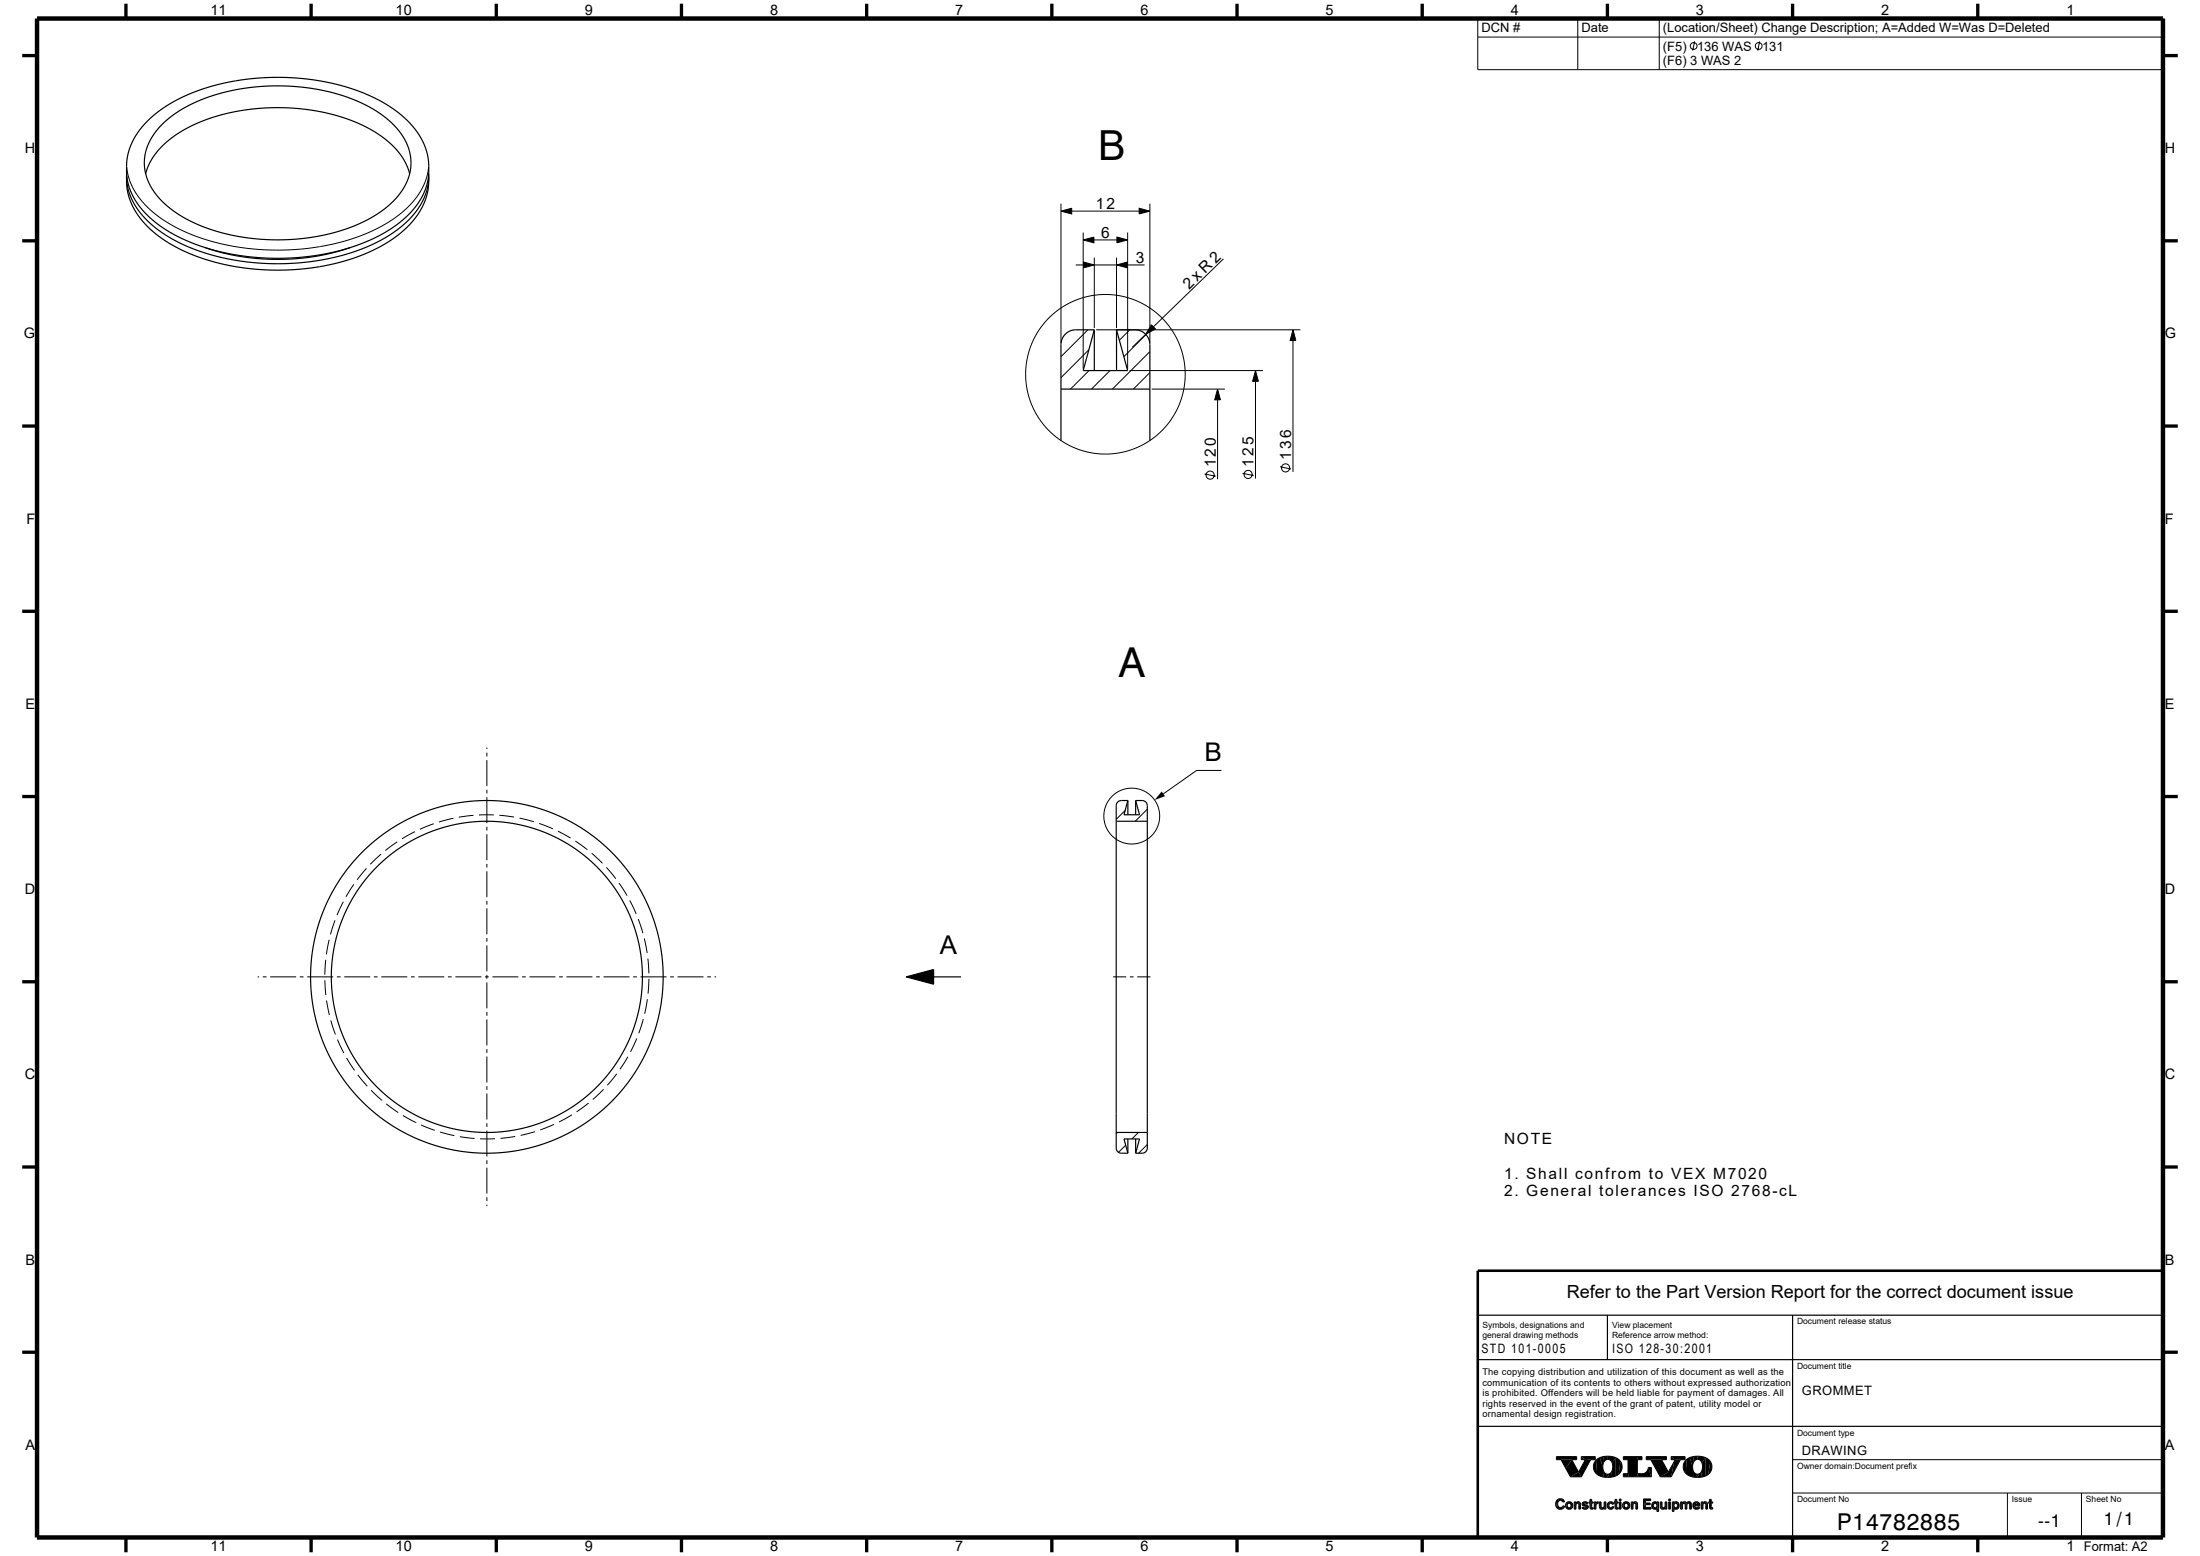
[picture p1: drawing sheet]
<svg xmlns="http://www.w3.org/2000/svg" width="594mm" height="420mm" viewBox="0 0 594 420" stroke-linecap="round" stroke-linejoin="round" font-family="sans-serif">
<g fill="#000">
<path d="M286.5 57l2.9-.8v1.6z" fill-rule="evenodd"/>
<path d="M307.6 56.2l2.9 .8-2.9 .8z" fill-rule="evenodd"/>
<path d="M292.6 70.7l2.9 .8-2.9 .8z" fill-rule="evenodd"/>
<path d="M292.5 64.8l2.9-.8v1.5z" fill-rule="evenodd"/>
<path d="M301.6 64l2.9 .8-2.9 .7z" fill-rule="evenodd"/>
<path d="M301.5 71.5l2.9-.8v1.6z" fill-rule="evenodd"/>
<path d="M310.9 87.7l1.1 1.1-2.7 1.4z" fill-rule="evenodd"/>
<path d="M349.1 89l.8 2.9h-1.6z" fill-rule="evenodd"/>
<path d="M328.7 105l.8 2.9h-1.5z" fill-rule="evenodd"/>
<path d="M339 100l.8 2.9h-1.6z" fill-rule="evenodd"/>
<path d="M313.7 213.6l.9 1.3-2.9 1z" fill-rule="evenodd"/>
<path d="M244.7 263.7l7.4-2v4z" fill-rule="evenodd"/>
<path d="M420.2 393.2v.8z" fill-rule="evenodd"/>
<path d="M424.4 394l1.8 3.4-2.2 1.2-1.3-2.3z" fill-rule="evenodd"/>
<path d="M421.5 394h2.9l-1.7 2.3z" fill-rule="evenodd"/>
<path d="M420.2 393.2h5.5v.8h-5.5z" fill-rule="evenodd"/>
<path d="M425.9 396.7l.3 .7z" fill-rule="evenodd"/>
<path d="M424 398.6l2.2-1.3 .8 1.3z" fill-rule="evenodd"/>
<path d="M428 394h1.5l-2.5 4.6-.8-1.3z" fill-rule="evenodd"/>
<path d="M427 393.2l1 .8h-1z" fill-rule="evenodd"/>
<path d="M431.2 393.9l-.3 3.8a2.6 2.6 0 0 1 .3-3.8z" fill-rule="evenodd"/>
<path d="M427 393.2h3.7v.8h-2.7z" fill-rule="evenodd"/>
<path d="M431.2 393.9l.8-.5 .8 2.5 .1 2.8-1-.3-1-.7z" fill-rule="evenodd"/>
<path d="M432 393.4l.9-.2 .2 1.3-.3 1.4z" fill-rule="evenodd"/>
<path d="M432.8 396.6l1.3 2.2-1.2-.1z" fill-rule="evenodd"/>
<path d="M433.6 397.8l.9 .1-.4 .9z" fill-rule="evenodd"/>
<path d="M432.9 393.2l1.2-.1v.8l-.4 .1-.6 .5z" fill-rule="evenodd"/>
<path d="M434.1 393.1l2.1 .3-.9 1.4a1.26 1.26 0 0 0-1.2-.9z" fill-rule="evenodd"/>
<path d="M436.2 393.4l.1 5-1 .3-.2-1.4 .3-1.4-.1-1.1z" fill-rule="evenodd"/>
<path d="M434.5 397.9l.6-.6 .2 1.4-1.2 .1z" fill-rule="evenodd"/>
<path d="M436.2 393.4l1.3 1.1-.5 3.5-.7 .4z" fill-rule="evenodd"/>
<path d="M437.5 394.5a2.6 2.6 0 0 1-.5 3.5z" fill-rule="evenodd"/>
<path d="M438.3 397.8h.9l-.3 .8h-.6z" fill-rule="evenodd"/>
<path d="M438.3 397.8v.8z" fill-rule="evenodd"/>
<path d="M439.2 397.8h.4l.1 .8h-.8z" fill-rule="evenodd"/>
<path d="M438.3 393.2h3.7l.1 5.4h-2.4l-.1-4.6h-1.3z" fill-rule="evenodd"/>
<path d="M442.1 395v3.6z" fill-rule="evenodd"/>
<path d="M442 393.2h1.3v.8h-1.2z" fill-rule="evenodd"/>
<path d="M444.5 393.2v.8z" fill-rule="evenodd"/>
<path d="M442.1 397.8a2.43 2.43 0 0 0 2.7-.9l.2-.8 .8 2.5h-3.7z" fill-rule="evenodd"/>
<path d="M445 396.1h.9v2.5z" fill-rule="evenodd"/>
<path d="M445.7 394h2.9l1.9 3.4-2.2 1.2z" fill-rule="evenodd"/>
<path d="M449.5 395.7l1 1.7z" fill-rule="evenodd"/>
<path d="M444.5 393.2h5.4v.8h-5.4z" fill-rule="evenodd"/>
<path d="M450.1 396.7l.4 .7z" fill-rule="evenodd"/>
<path d="M452 394.5l-.8 4.1h-2.9l2.2-1.2z" fill-rule="evenodd"/>
<path d="M452.3 394h1.4l-2.5 4.6 .8-4.1z" fill-rule="evenodd"/>
<path d="M451.2 393.2l1.1 .8h-1.1z" fill-rule="evenodd"/>
<path d="M455.4 393.9l-.3 3.8a2.6 2.6 0 0 1 .3-3.8z" fill-rule="evenodd"/>
<path d="M451.2 393.2h3.8v.8h-2.7z" fill-rule="evenodd"/>
<path d="M455.4 393.9l.8-.5 .8 2.5 .2 2.8-1-.3-1.1-.7z" fill-rule="evenodd"/>
<path d="M456.2 393.4l1-.2 .2 1.3-.4 1.4z" fill-rule="evenodd"/>
<path d="M457.1 396.6l1.3 2.2-1.2-.1z" fill-rule="evenodd"/>
<path d="M457.9 397.8l.8 .1-.3 .9z" fill-rule="evenodd"/>
<path d="M457.2 393.2l1.1-.1 .1 .8-.4 .1-.6 .5z" fill-rule="evenodd"/>
<path d="M458.3 393.1l2.2 .3-1 1.4a1.26 1.26 0 0 0-1.1-.9z" fill-rule="evenodd"/>
<path d="M460.5 393.4v5l-1 .3-.2-1.4 .4-1.4-.2-1.1z" fill-rule="evenodd"/>
<path d="M458.7 397.9l.6-.6 .2 1.4-1.1 .1z" fill-rule="evenodd"/>
<path d="M460.5 393.4l1.3 1.1-.5 3.5-.8 .4z" fill-rule="evenodd"/>
<path d="M461.8 394.5a2.6 2.6 0 0 1-.5 3.5z" fill-rule="evenodd"/>
<path d="M420.1 405.3l.3 1.7-.4-1z" fill-rule="evenodd"/>
<path d="M420.4 404.9l.4-.3-.4 2.4-.3-1.7z" fill-rule="evenodd"/>
<path d="M420.8 404.6l.1 .5-.2 .3z" fill-rule="evenodd"/>
<path d="M420.6 406.2l.7 1.2-.9-.4z" fill-rule="evenodd"/>
<path d="M420.9 406.8l.4 .1 .6-.2v.6l-.6 .1z" fill-rule="evenodd"/>
<path d="M420.8 404.6h.9l-.8 .5z" fill-rule="evenodd"/>
<path d="M421.7 404.6l.3 .1v.7l-.7-.4z" fill-rule="evenodd"/>
<path d="M422.1 406.4l.4 .2-.3 .4z" fill-rule="evenodd"/>
<path d="M422 404.7l.3 .7h-.3z" fill-rule="evenodd"/>
<path d="M422 406.4l.2 .6-.3 .3z" fill-rule="evenodd"/>
<path d="M422.3 405.1l.1 .3z" fill-rule="evenodd"/>
<path d="M422.3 405.1l.1 .3z" fill-rule="evenodd"/>
<path d="M423 405.6v1.5a1.11 1.11 0 0 1 0-1.5z" fill-rule="evenodd"/>
<path d="M423 405.6l.7-.3-.5 1.1z" fill-rule="evenodd"/>
<path d="M423 405.6l.2 1.1 .5 .7-.7-.3z" fill-rule="evenodd"/>
<path d="M423.4 406.9h.6l.2-.5 .2 .7-.7 .3z" fill-rule="evenodd"/>
<path d="M423.7 405.3l.7 .3-.3 .5-.2-.3h-.5z" fill-rule="evenodd"/>
<path d="M424.4 405.6a1.12 1.12 0 0 1 0 1.5l-.3-1z" fill-rule="evenodd"/>
<path d="M425 405.4v1.9z" fill-rule="evenodd"/>
<path d="M425 405.4l.3 1.9h-.3z" fill-rule="evenodd"/>
<path d="M425.1 405.4h.4v1.9h-.2z" fill-rule="evenodd"/>
<path d="M425.5 405.4v1.9z" fill-rule="evenodd"/>
<path d="M425.5 405.4v1.9z" fill-rule="evenodd"/>
<path d="M425.7 405.5l-.2 1z" fill-rule="evenodd"/>
<path d="M425.7 405.5l.4-.2v.6l-.5 .1z" fill-rule="evenodd"/>
<path d="M426.4 405.4l.3 .4v1.5h-.4z" fill-rule="evenodd"/>
<path d="M426.1 405.3l.3 .1-.1 1.9z" fill-rule="evenodd"/>
<path d="M426.7 406.2v1.1z" fill-rule="evenodd"/>
<path d="M426.7 405.8v1.5z" fill-rule="evenodd"/>
<path d="M427.2 405.7l.1 .7-.1-.4z" fill-rule="evenodd"/>
<path d="M427.1 407l.3-.2-.1 .4z" fill-rule="evenodd"/>
<path d="M427.4 406.8l.6 .6-.7-.2z" fill-rule="evenodd"/>
<path d="M427.2 405.7l.8-.4-.4 .6 .1 .6-.4-.1z" fill-rule="evenodd"/>
<path d="M427.6 406.9l.6 .1 .2-.2 .1 .5-.5 .1z" fill-rule="evenodd"/>
<path d="M427.6 405.9l.4 .2 .1 .5-.4-.1z" fill-rule="evenodd"/>
<path d="M428 405.3v.4l-.3 .1z" fill-rule="evenodd"/>
<path d="M428 405.3l.5 .2v.5l-.5-.3z" fill-rule="evenodd"/>
<path d="M428 406.1l.5 .2v1z" fill-rule="evenodd"/>
<path d="M428.5 405.5l.2 .3-.2 .2z" fill-rule="evenodd"/>
<path d="M428.5 406.3l.4 .4-.4 .6z" fill-rule="evenodd"/>
<path d="M428.6 405.6l.2 .2z" fill-rule="evenodd"/>
<path d="M429 405.4v.3z" fill-rule="evenodd"/>
<path d="M429 405.4h.3v.3h-.2z" fill-rule="evenodd"/>
<path d="M429 405.4l.1 .3z" fill-rule="evenodd"/>
<path d="M429.3 404.7v1z" fill-rule="evenodd"/>
<path d="M429.3 404.7l.1 2.5z" fill-rule="evenodd"/>
<path d="M429.3 404.7v2.3z" fill-rule="evenodd"/>
<path d="M429.3 404.7v.7z" fill-rule="evenodd"/>
<path d="M429.3 404.7h.4l.1 2.7-.4-.2z" fill-rule="evenodd"/>
<path d="M429.8 406.6v.8z" fill-rule="evenodd"/>
<path d="M429.7 404.7l.1 2.7z" fill-rule="evenodd"/>
<path d="M429.8 405.4v.3z" fill-rule="evenodd"/>
<path d="M429.8 405.4l.2 .3h-.2z" fill-rule="evenodd"/>
<path d="M429.8 405.4h.3v.3z" fill-rule="evenodd"/>
<path d="M429.9 406.9h.3v.4l-.4 .1z" fill-rule="evenodd"/>
<path d="M430.2 405.4v.3z" fill-rule="evenodd"/>
<path d="M430.1 405.4l.1 .3z" fill-rule="evenodd"/>
<path d="M430.5 405.4v1.9z" fill-rule="evenodd"/>
<path d="M430.5 405.4l.2 1.9h-.2z" fill-rule="evenodd"/>
<path d="M430.5 405.4h.4v1.9h-.2z" fill-rule="evenodd"/>
<path d="M430.9 405.4v1.9z" fill-rule="evenodd"/>
<path d="M430.9 405.4v1.9z" fill-rule="evenodd"/>
<path d="M431 405.5l-.1 1.1z" fill-rule="evenodd"/>
<path d="M431.5 405.4v.4l-.2 .1z" fill-rule="evenodd"/>
<path d="M431 405.5l.5-.1-.6 .9z" fill-rule="evenodd"/>
<path d="M431.8 405.4v1.1z" fill-rule="evenodd"/>
<path d="M431.8 405.4l.2 1.8z" fill-rule="evenodd"/>
<path d="M431.9 405.4h.4l-.1 2-.2-.2z" fill-rule="evenodd"/>
<path d="M432.3 406.7l.2 .7h-.3z" fill-rule="evenodd"/>
<path d="M432.3 405.4l-.1 2z" fill-rule="evenodd"/>
<path d="M432.3 406.7l.1 .2h.5l.2-.7v.9l-.2 .2-.4 .1z" fill-rule="evenodd"/>
<path d="M433.1 405.4v1.9z" fill-rule="evenodd"/>
<path d="M433.1 405.4l.3 1.9h-.3z" fill-rule="evenodd"/>
<path d="M433.2 405.4h.3v1.9h-.1z" fill-rule="evenodd"/>
<path d="M433.6 405.4v1.9z" fill-rule="evenodd"/>
<path d="M433.5 405.4l.1 1.9z" fill-rule="evenodd"/>
<path d="M434.2 405.6v1.5a1.12 1.12 0 0 1 0-1.5z" fill-rule="evenodd"/>
<path d="M434.4 406.4l.2 .5 .7-.1-.1 .6-.7-.1z" fill-rule="evenodd"/>
<path d="M434.2 405.6l.3-.2 .2 .4-.3 .6 .1 .9-.3-.2z" fill-rule="evenodd"/>
<path d="M434.5 405.4l.4-.1-.2 .5z" fill-rule="evenodd"/>
<path d="M434.9 405.3l.4 .1v.7l-.2-.3h-.4z" fill-rule="evenodd"/>
<path d="M435.4 406.6l.3 .2-.2 .4z" fill-rule="evenodd"/>
<path d="M435.4 406.6l.1 .6-.3 .2z" fill-rule="evenodd"/>
<path d="M435.3 405.4l.4 .5-.4 .2z" fill-rule="evenodd"/>
<path d="M435.6 405.6l.1 .3z" fill-rule="evenodd"/>
<path d="M435.8 405.4v.3z" fill-rule="evenodd"/>
<path d="M435.8 405.4h.2v.3h-.2z" fill-rule="evenodd"/>
<path d="M435.8 405.4v.3z" fill-rule="evenodd"/>
<path d="M436.1 404.7l-.1 1z" fill-rule="evenodd"/>
<path d="M436.1 404.7v2.5z" fill-rule="evenodd"/>
<path d="M436.1 404.7v2.3z" fill-rule="evenodd"/>
<path d="M436.1 404.7v.7z" fill-rule="evenodd"/>
<path d="M436.1 404.7h.4v2.7l-.4-.2z" fill-rule="evenodd"/>
<path d="M436.5 406.6l.1 .8z" fill-rule="evenodd"/>
<path d="M436.5 404.7v2.7z" fill-rule="evenodd"/>
<path d="M436.5 405.4v.3z" fill-rule="evenodd"/>
<path d="M436.5 405.4l.2 .3h-.2z" fill-rule="evenodd"/>
<path d="M436.6 405.4h.3v.3z" fill-rule="evenodd"/>
<path d="M436.6 406.9h.3v.4l-.3 .1z" fill-rule="evenodd"/>
<path d="M436.9 405.4v.3z" fill-rule="evenodd"/>
<path d="M436.9 405.4v.3z" fill-rule="evenodd"/>
<path d="M437.2 405.4h.5v1.9h-.5z" fill-rule="evenodd"/>
<path d="M438.4 405.6v1.5a1.11 1.11 0 0 1 0-1.5z" fill-rule="evenodd"/>
<path d="M438.4 405.6l.7-.3-.5 1.1z" fill-rule="evenodd"/>
<path d="M438.4 405.6l.2 1.1 .5 .7-.7-.3z" fill-rule="evenodd"/>
<path d="M438.8 406.9h.6l.2-.5 .2 .7-.7 .3z" fill-rule="evenodd"/>
<path d="M439.1 405.3l.7 .3-.3 .5-.2-.3h-.5z" fill-rule="evenodd"/>
<path d="M439.8 405.6a1.12 1.12 0 0 1 0 1.5l-.3-1z" fill-rule="evenodd"/>
<path d="M440.4 405.4v1.9z" fill-rule="evenodd"/>
<path d="M440.4 405.4l.3 1.9h-.3z" fill-rule="evenodd"/>
<path d="M440.5 405.4h.4v1.9h-.2z" fill-rule="evenodd"/>
<path d="M440.9 405.4v1.9z" fill-rule="evenodd"/>
<path d="M440.9 405.4v1.9z" fill-rule="evenodd"/>
<path d="M440.9 405.6l.2-.1-.2 1z" fill-rule="evenodd"/>
<path d="M441.1 405.5l.4-.2v.6l-.5 .1z" fill-rule="evenodd"/>
<path d="M441.8 405.4l.3 .4v1.5h-.4z" fill-rule="evenodd"/>
<path d="M441.5 405.3l.3 .1-.1 1.9z" fill-rule="evenodd"/>
<path d="M442.1 406.2v1.1z" fill-rule="evenodd"/>
<path d="M442.1 405.8v1.5z" fill-rule="evenodd"/>
<path d="M444.2 405.1v1.8h1.6v.4h-2.1z" fill-rule="evenodd"/>
<path d="M444.2 405.7h1.4v.4h-1.4z" fill-rule="evenodd"/>
<path d="M443.7 404.6h2v.5h-1.5l-.5 2.2z" fill-rule="evenodd"/>
<path d="M446.2 405.6l.2-.1-.1 1.8-.3-.9z" fill-rule="evenodd"/>
<path d="M446.5 406.6v.2a.45 .45 0 0 0 .8-.1l.1 .5-.6 .2h-.2z" fill-rule="evenodd"/>
<path d="M446.4 405.5l.4-.2 .1 .5-.2 .1a1.41 1.41 0 0 0-.1 1.5l-.3-.1z" fill-rule="evenodd"/>
<path d="M446.8 405.3l.3 .1v.4h-.2z" fill-rule="evenodd"/>
<path d="M447.1 405.4l.3 .2-.1 .5-.2-.3z" fill-rule="evenodd"/>
<path d="M447.4 405.4v.2z" fill-rule="evenodd"/>
<path d="M447.4 406.4v1.6z" fill-rule="evenodd"/>
<path d="M447.4 405.4v1z" fill-rule="evenodd"/>
<path d="M447.4 405.4l.2 2.6h-.2z" fill-rule="evenodd"/>
<path d="M447.5 405.4h.3v2.6h-.2z" fill-rule="evenodd"/>
<path d="M447.8 405.4v2.6z" fill-rule="evenodd"/>
<path d="M447.8 405.4v2.6z" fill-rule="evenodd"/>
<path d="M448.3 405.4v1.1z" fill-rule="evenodd"/>
<path d="M448.3 405.4l.1 1.8z" fill-rule="evenodd"/>
<path d="M448.3 405.4h.4v2l-.3-.2z" fill-rule="evenodd"/>
<path d="M448.8 406.7l.1 .7h-.2z" fill-rule="evenodd"/>
<path d="M448.7 405.4v2z" fill-rule="evenodd"/>
<path d="M448.8 406.7l.1 .2h.5l.2-.7v.9l-.2 .2-.5 .1z" fill-rule="evenodd"/>
<path d="M449.6 405.4v1.9z" fill-rule="evenodd"/>
<path d="M449.6 405.4l.2 1.9h-.2z" fill-rule="evenodd"/>
<path d="M449.7 405.4h.3v1.9h-.2z" fill-rule="evenodd"/>
<path d="M450 405.4v1.9z" fill-rule="evenodd"/>
<path d="M450 405.4v1.9z" fill-rule="evenodd"/>
<path d="M450.6 405.4h.4v1.9h-.4z" fill-rule="evenodd"/>
<path d="M451.5 405.4v2.6z" fill-rule="evenodd"/>
<path d="M451.5 405.4l.1 2.6z" fill-rule="evenodd"/>
<path d="M451.6 405.4h.3v2.6h-.3z" fill-rule="evenodd"/>
<path d="M451.9 405.4l.1 .2 .1-.1v.4l-.2 2.1z" fill-rule="evenodd"/>
<path d="M452 406.4l-.1 1.6z" fill-rule="evenodd"/>
<path d="M452 407.2v.8z" fill-rule="evenodd"/>
<path d="M452 407.2v.8z" fill-rule="evenodd"/>
<path d="M452 405.4v.2z" fill-rule="evenodd"/>
<path d="M452 406.4l.2 .5v.4l-.2-.1v.8z" fill-rule="evenodd"/>
<path d="M452.1 405.5l.4-.2-.4 .6z" fill-rule="evenodd"/>
<path d="M452.2 406.9h.4l.3 .4h-.7z" fill-rule="evenodd"/>
<path d="M452.9 406.4l.2 .7-.2 .2-.3-.4z" fill-rule="evenodd"/>
<path d="M453 405.5a1.16 1.16 0 0 1 .1 1.6l-.2-.7z" fill-rule="evenodd"/>
<path d="M452.5 405.3l.5 .2-.1 .9-.1-.5-.5-.1z" fill-rule="evenodd"/>
<path d="M453.8 405.4v1.9z" fill-rule="evenodd"/>
<path d="M453.8 405.4l.2 1.9h-.2z" fill-rule="evenodd"/>
<path d="M453.9 405.4h.3v1.9h-.2z" fill-rule="evenodd"/>
<path d="M454.2 405.6l.2-.1-.2 1.8z" fill-rule="evenodd"/>
<path d="M454.2 406.5v.8z" fill-rule="evenodd"/>
<path d="M454.2 405.4v1.9z" fill-rule="evenodd"/>
<path d="M454.2 405.4v1.9z" fill-rule="evenodd"/>
<path d="M454.4 405.5l.5-.2v.5l-.6 .2z" fill-rule="evenodd"/>
<path d="M455 405.4l.4 .2v1.7h-.4z" fill-rule="evenodd"/>
<path d="M454.9 405.3l.1 .1v1.9z" fill-rule="evenodd"/>
<path d="M455.4 405.6l.2-.1-.2 1.8z" fill-rule="evenodd"/>
<path d="M455.5 406.4l-.1 .9z" fill-rule="evenodd"/>
<path d="M455.5 406.4v.9z" fill-rule="evenodd"/>
<path d="M455.6 405.5l.4-.2v.5l-.4 .2z" fill-rule="evenodd"/>
<path d="M456 405.3l.3 .1-.1 1.9z" fill-rule="evenodd"/>
<path d="M456.7 406.1v1.2z" fill-rule="evenodd"/>
<path d="M456.3 405.4l.4 .5v1.4h-.5z" fill-rule="evenodd"/>
<path d="M457.1 405.9v.9z" fill-rule="evenodd"/>
<path d="M457.3 405.6l.3 1.7-.5-.5v-.9z" fill-rule="evenodd"/>
<path d="M457.6 406.1l.7 .4h-.8z" fill-rule="evenodd"/>
<path d="M457.7 406.1h.8l.2 .4h-.4z" fill-rule="evenodd"/>
<path d="M457.3 405.6l.3-.2-.1 1.1a.55 .55 0 0 0 1 .3l-.1 .6-.8-.1z" fill-rule="evenodd"/>
<path d="M457.6 405.4l.4-.1-.3 .5z" fill-rule="evenodd"/>
<path d="M458 405.3l.4 .1-.1 .4h-.6z" fill-rule="evenodd"/>
<path d="M458.6 406.7v.6l-.2 .1z" fill-rule="evenodd"/>
<path d="M458.6 406.7l.4 .2-.4 .4z" fill-rule="evenodd"/>
<path d="M458.4 405.4l.4 .3 .2 .8h-.3l-.2-.4-.2-.3z" fill-rule="evenodd"/>
<path d="M458.9 406.1l.1 .4z" fill-rule="evenodd"/>
<path d="M459.3 405.4v1.9z" fill-rule="evenodd"/>
<path d="M459.3 405.4l.3 1.9h-.3z" fill-rule="evenodd"/>
<path d="M459.4 405.4h.4v1.9h-.2z" fill-rule="evenodd"/>
<path d="M459.8 405.4v1.9z" fill-rule="evenodd"/>
<path d="M459.8 405.4v1.9z" fill-rule="evenodd"/>
<path d="M459.8 405.6l.2-.1-.2 1z" fill-rule="evenodd"/>
<path d="M460 405.5l.4-.2v.6l-.5 .1z" fill-rule="evenodd"/>
<path d="M460.7 405.4l.3 .4v1.5h-.4z" fill-rule="evenodd"/>
<path d="M460.4 405.3l.3 .1-.1 1.9z" fill-rule="evenodd"/>
<path d="M461 406.2v1.1z" fill-rule="evenodd"/>
<path d="M461 405.8v1.5z" fill-rule="evenodd"/>
<path d="M461.3 405.4v.3z" fill-rule="evenodd"/>
<path d="M461.3 405.4h.2v.3h-.1z" fill-rule="evenodd"/>
<path d="M461.3 405.4l.1 .3z" fill-rule="evenodd"/>
<path d="M461.6 404.7l-.1 1z" fill-rule="evenodd"/>
<path d="M461.6 404.7l.1 2.5z" fill-rule="evenodd"/>
<path d="M461.6 404.7v2.3z" fill-rule="evenodd"/>
<path d="M461.6 404.7v.7z" fill-rule="evenodd"/>
<path d="M461.6 404.7h.4v2.7l-.3-.2z" fill-rule="evenodd"/>
<path d="M462 406.6l.1 .8z" fill-rule="evenodd"/>
<path d="M462 404.7v2.7z" fill-rule="evenodd"/>
<path d="M462 405.4v.3z" fill-rule="evenodd"/>
<path d="M462 405.4l.2 .3h-.2z" fill-rule="evenodd"/>
<path d="M462.1 405.4h.3v.3z" fill-rule="evenodd"/>
<path d="M462.1 406.9h.3v.4l-.3 .1z" fill-rule="evenodd"/>
<path d="M462.4 405.4v.3z" fill-rule="evenodd"/>
<path d="M462.4 405.4v.3z" fill-rule="evenodd"/>
<circle cx="437.5" cy="404.9" r=".3"/>
<circle cx="450.8" cy="404.9" r=".3"/>
</g>
<g fill="none" stroke="#000" stroke-width=".27">
<path d="M399 5h185v13.8h-185zM399 10h185M426 5v13.8M448 5v13.8M457.5 11.2l-.5 2.5M475.1 11.2l-.5 2.5M34.2 45a18.8 18.8 0 0 0 8.4 13.3 50.4 50.4 0 0 0 25.7 8.9 69.7 69.7 0 0 0 18-.6M115.7 45a18.7 18.7 0 0 1-8 13.1 47.9 47.9 0 0 1-21.2 8.5M286.5 57l2.9-.8v1.6zM286.5 55v37.5M289.4 57h18.2M307.6 56.2l2.9 .8-2.9 .8z"/>
<path d="M310.5 55v37.5M290.5 71.5h2.1M292.5 64.8l2.9-.8v1.5zM292.5 62.8v36.7M292.6 70.7l2.9 .8-2.9 .8zM295.4 64.8h6.2M295.5 69.5v19M295.5 71.5h6M301.5 71.5l2.9-.8v1.6zM301.5 69.5v19M301.6 64l2.9 .8-2.9 .7zM304.4 71.5h4.6"/>
<path d="M304.5 62.8v36.7M330.3 69.9l-18.9 18.3M293.7 89l-7.2 7.3M294 94.4l-7.5 7.5M296 89h55.1M305 89l-2.8 2.8M309.3 90.2l-3.6 3.5M309.4 90.3l-6 6M310.5 94.9l-10.1 10.1M310.9 87.7l1.1 1.1-2.7 1.4zM349.1 89l.8 2.9h-1.6zM349.1 91.9v35.5"/>
<path d="M294 100l-5 5M299.7 100l-5 5M305 100h36M310.5 100.6l-4.5 4.4M311 105h19.7M328.7 105l.8 2.9h-1.5zM328.7 107.9v21.5M339 100l.8 2.9h-1.6zM339 102.9v26.3M325.2 128l3 .6M335.5 127.8l3 .6M345.6 126l3 .6"/>
<path d="M131.5 201.8v.4M131.5 203.2v1M131.5 205.2v7M131.5 213.2v1M131.5 215.2v7M133.3 220h-4M303.8 218.7l-2.4 2.5M309.8 218.4l-3.3 3.3M329.8 208h-6.7l-9 6.3M95.5 238.7l-2.1 3.4M99 234.4l-2.6 3.1M102.9 230.5l-2.9 2.8"/>
<path d="M107.3 227.2l-3.3 2.4M112 224.5l-3.5 1.9M117.1 222.4l-3.7 1.4M122.4 220.9l-3.9 1M127.8 220.1l-3.9 .5M131.5 223.2v1M131.5 225.2v7M131.5 233.2v1M131.5 235.2v7M134.8 220.1l4 .4M140.3 220.8l3.8 1M145.6 222.3l3.7 1.4"/>
<path d="M150.7 224.4l3.4 1.8M155.3 227l3.3 2.4M159.7 230.3l3 2.7M163.7 234.1l2.6 3.1M167.2 238.4l2.1 3.4M87.9 259.1l-.2 4M88.9 253.7l-.8 3.9M90.5 248.4l-1.3 3.8M92.7 243.4l-1.7 3.6M131.5 243.2v1M131.5 245.2v7M131.5 253.2v1"/>
<path d="M131.5 255.2v7M170 243.1l1.8 3.6M172.3 248.1l1.3 3.8M174 253.3l.7 3.9M174.9 258.7l.3 4M69.6 263.7h.4M71 263.7h1M73 263.7h7M81 263.7h1M83 263.7h7M87.7 264.6l.3 4M88.2 270.1l.7 3.9"/>
<path d="M89.3 275.4l1.3 3.8M91 263.7h1M93 263.7h7M101 263.7h1M103 263.7h7M111 263.7h1M113 263.7h7M121 263.7h1M123 263.7h7M131 263.7h1M131.5 263.2v1M131.5 265.2v7"/>
<path d="M131.5 273.2v1M131.5 275.2v7M133 263.7h7M141 263.7h1M143 263.7h7M151 263.7h1M153 263.7h7M161 263.7h1M163 263.7h7M171 263.7h1M173 263.7h7M173.7 275.1l-1.2 3.8"/>
<path d="M174.8 269.7l-.7 3.9M175.2 264.2l-.2 4M181 263.7h1M183 263.7h7M191 263.7h1M193 263.7h.3M300.5 263.7h3.6M305.1 263.7h1M307.1 263.7h3.5M91.1 280.6l1.7 3.6M93.6 285.6l2.1 3.3M96.6 290.1l2.6 3.1"/>
<path d="M100.2 294.3l2.9 2.7M104.3 298l3.2 2.3M131.5 283.2v1M131.5 285.2v7M131.5 293.2v1M131.5 295.2v7M158.9 297.7l-3.2 2.4M163 294l-2.9 2.8M166.5 289.8l-2.5 3.1M169.5 285.2l-2.1 3.4M171.9 280.3l-1.7 3.6M108.8 301.1l3.5 1.9"/>
<path d="M113.7 303.6l3.7 1.5M118.8 305.6l3.9 .9M124.2 306.8l3.9 .5M131.5 303.2v1M131.5 305.2v7M131.5 313.2v1M131.5 315.2v7M133.6 307.4h-4M139.1 306.8l-4 .5M144.4 305.5l-3.8 1M149.6 303.5l-3.7 1.5M154.4 300.9l-3.5 2"/>
<path d="M301.7 305.7l-.3 .3M303.9 309.1l-1.9 1.9M307.4 305.7l-1.8 1.7M309.8 308.9l-2.4 2.4M131.5 323.2v1M131.5 325.2v.4M420.2 393.2h5.5v.8h-1.3l1.8 3.4 1.8-3.4h-1v-.8h3.7v.8h-1.2l-2.5 4.6h-3l-2.5-4.6h-1.3zM422 393.2l-.9 .8M425.7 396.5l-1.8 1.9M429.1 393.2l-1.3 1.2M430.9 394.2a5 5 0 0 1 6.6 .3 2.82 2.82 0 0 1 0 2.9 2.82 2.82 0 0 1-2.7 1.4 3.8 3.8 0 0 1-4.5-2.2 2.59 2.59 0 0 1 .6-2.4zM433.4 394.2a1.27 1.27 0 0 1 1.4-.1 1.27 1.27 0 0 1 .6 1.3 1.81 1.81 0 0 1-1.6 2.5 2.46 2.46 0 0 1-.4-3.7z"/>
<path d="M434.1 397.9h.1M438.3 393.2h5v.8h-1.2v3.8h1.2a1.67 1.67 0 0 0 1.7-1.7h.9v2.5h-7.6v-.8h1.3v-3.8h-1.3zM444.5 393.2h5.4v.8h-1.3l1.9 3.4 1.8-3.4h-1.1v-.8h3.8v.8h-1.3l-2.5 4.6h-2.9l-2.6-4.6h-1.2zM455.1 394.2a5 5 0 0 1 6.7 .3 2.82 2.82 0 0 1 0 2.9 2.82 2.82 0 0 1-2.7 1.4 3.8 3.8 0 0 1-4.6-2.2 2.59 2.59 0 0 1 .6-2.4zM457.6 394.2a1.33 1.33 0 0 1 1.6 0 1.33 1.33 0 0 1 .5 1.5 1.74 1.74 0 0 1-1.7 2.2 2.46 2.46 0 0 1-.4-3.7zM458.3 397.9h.1M484 394h100M420.5 404.8a1.18 1.18 0 0 1 1.9 .6 .44 .44 0 0 1-.7-.3 .9 .9 0 0 0-1.2 .9 .9 .9 0 0 0 1.2 .8l.3-.4 .4 .2a1.26 1.26 0 0 1-1.4 .8 1.26 1.26 0 0 1-1-1.4l.1-.7zM425 405.4h.5v.2a.69 .69 0 0 1 .9-.2 .69 .69 0 0 1 .3 .8v1.1h-.4v-.2a.97 .97 0 0 0-.4-1.3l-.4 .4v1.1h-.5zM427.3 405.6l.9-.2 .6 .4-.3 .2a.4 .4 0 0 0-.5-.3 .4 .4 0 0 0-.3 .3l.1 .1a.85 .85 0 0 1 1 .8 1.04 1.04 0 0 1-1.7 .1l.3-.2a.5 .5 0 0 0 .5 .3 .5 .5 0 0 0 .4-.4l-.6-.2a.56 .56 0 0 1-.5-.3 .56 .56 0 0 1 .1-.6zM429.3 404.7h.5v.7h.4v.3h-.4v1.2h.4v.2a.49 .49 0 0 1-.5 .3 .49 .49 0 0 1-.4-.4v-1.3h-.3v-.3h.3zM430.5 405.4h.4v.3l.6-.3a.38 .38 0 0 1 0 .4 .38 .38 0 0 1-.4 .2l-.2 .3v1h-.4z"/>
<path d="M431.8 405.4h.5v1.1a.41 .41 0 0 0 .4 .5 .41 .41 0 0 0 .4-.5v-1.1h.5v1.9h-.5v-.2l-.2 .2a.71 .71 0 0 1-.8 0 .71 .71 0 0 1-.3-.8zM434.2 405.6a.89 .89 0 0 1 1.5 .3 .37 .37 0 0 1-.4 .2 .37 .37 0 0 1-.3-.3 .56 .56 0 0 0-.6 .3 .56 .56 0 0 0 .3 .7 .56 .56 0 0 0 .7-.2l.3 .2a.98 .98 0 0 1-1.5 .4 .98 .98 0 0 1 0-1.6zM436.1 404.7h.4v.7h.4v.3h-.4v1.2h.4v.2a.49 .49 0 0 1-.4 .3 .49 .49 0 0 1-.4-.4v-1.3h-.3v-.3h.3zM437.2 405.4h.5v1.9h-.5zM440.4 405.4h.5v.2a.69 .69 0 0 1 .9-.2 .69 .69 0 0 1 .3 .8v1.1h-.4v-.9a.43 .43 0 0 0-.6-.5 .43 .43 0 0 0-.2 .7v.7h-.5zM443.7 404.6h2v.5h-1.5v.6h1.4v.4h-1.4v.8h1.6v.4h-2.1zM446.2 405.6l.6-.3 .6 .3v-.2h.4v2.6h-.4v-.8a.96 .96 0 0 1-1.4-.2 .96 .96 0 0 1 .2-1.4zM446.6 405.9a.52 .52 0 0 1 .7 .1 .52 .52 0 0 1-.1 .8 .52 .52 0 0 1-.7-.2zM448.3 405.4h.4v1.1a.42 .42 0 0 0 .5 .5 .42 .42 0 0 0 .4-.5v-1.1h.4v1.9h-.4v-.2l-.2 .2a.71 .71 0 0 1-.8 0 .71 .71 0 0 1-.3-.8zM450.6 405.4h.4v1.9h-.4zM451.5 405.4h.5v.2a.94 .94 0 0 1 1.4 .8 .94 .94 0 0 1-1.4 .8v.8h-.5zM452.1 405.9a.51 .51 0 0 1 .8 .1 .51 .51 0 0 1-.2 .8 .51 .51 0 0 1-.7-.3z"/>
<path d="M453.8 405.4h.4v.2a.92 .92 0 0 1 1.3 0 .74 .74 0 0 1 .9-.1 .74 .74 0 0 1 .3 .9v.9h-.5v-1a.42 .42 0 0 0-.5-.5 .42 .42 0 0 0-.2 .7v.8h-.5v-1.3a.46 .46 0 0 0-.6 0 .46 .46 0 0 0-.2 .6v.7h-.4zM457.3 405.6a.91 .91 0 0 1 1.2-.2 .91 .91 0 0 1 .4 1.1h-1.4a.56 .56 0 0 0 .5 .4 .56 .56 0 0 0 .6-.2l.3 .2a1.04 1.04 0 0 1-1.5 .3 1.04 1.04 0 0 1-.1-1.6zM457.7 405.8h.5l.3 .3h-.9zM459.3 405.4h.5v.2a.69 .69 0 0 1 .9-.2 .69 .69 0 0 1 .3 .8v1.1h-.4v-.2a.96 .96 0 0 0-.4-1.3l-.4 .4v1.1h-.5zM461.6 404.7h.4v.7h.4v.3h-.4l.1 1.2h.3v.2a.49 .49 0 0 1-.4 .3 .49 .49 0 0 1-.4-.4v-1.3h-.3v-.3h.3zM484 403h100M542 403v12M559 415.6h.1M559 415h.1M562 403v12"/>
<circle cx="457.3" cy="12.4" r=".92"/>
<circle cx="474.8" cy="12.4" r=".92"/>
<circle cx="298.5" cy="101" r="21.5"/>
<circle cx="326.7" cy="128.3" r="1.1"/>
<circle cx="337" cy="128.1" r="1.1"/>
<circle cx="347.1" cy="126.3" r="1.1"/>
<circle cx="305.6" cy="220.3" r="7.5"/>
<circle cx="423.6" cy="406.4" r=".56"/>
<circle cx="423.6" cy="406.4" r="1.02"/>
<circle cx="437.4" cy="404.8" r=".29"/>
<circle cx="439" cy="406.4" r=".56"/>
<circle cx="439.1" cy="406.4" r="1.02"/>
<circle cx="450.8" cy="404.8" r=".28"/>
</g>
<g fill="none" stroke="#000" stroke-width=".32">
<path d="M40 32.4a45.3 45.3 0 0 1 24.9-10.8 62.5 62.5 0 0 1 38.3 5.9 23.7 23.7 0 0 1 11.8 12.9l.6 2.5 .2 3.3-.2 2.1-.6 2.4-1 2.3-1.5 2.4-1.6 1.9-2.1 2-2.9 2.2-2.7 1.7-3 1.5-3.7 1.5-4 1.2-4.1 1-8 1.1-4.8 .2-4.2-.1-8.3-.9-7.6-1.8-3.9-1.4-3.1-1.4-3.3-1.8-2.4-1.7-2.6-2.1-2.1-2.3-1.7-2.4-1.2-2.5-.8-2.4-.2-2.4a17.2 17.2 0 0 1 5.8-14.1zM43.8 33.6l3.4-2.8 4.1-2.5 5.1-2.1 5.8-1.7 6.1-1 6.2-.3 6 .2 5.6 .8 5.3 1.3 5.3 1.9 4.6 2.4 3.8 2.8 2.9 3.1 2 3.4 .9 3.6-.1 3.5-.7 2.4-1.2 2.4-1.6 2.1-1.8 1.9-2.1 1.7-2.7 1.8-3.1 1.6-3.3 1.4-3.4 1.1-3.7 .9-7.5 1.1-7.8 .1-4.4-.4-3.9-.6-7.2-1.9-3.1-1.3-3.3-1.5-2.5-1.6-2.4-1.9-2.1-2-1.6-2.1-1.3-2.2-.8-2.2-.3-2.5 .1-2.3 .5-2.3 1-2.2 1.5-2.2zM34.2 47.6l.2 2.3 .5 2.3 1 2.3 1.5 2.3 1.7 2.1 2.1 1.9 2.4 1.9 2.5 1.6 6.2 2.9 7 2.2 7.1 1.3 8.2 .5 8-.4 7.9-1.4 7-2.1 6.2-3 2.6-1.5 2.5-2 2.1-2 1.7-2.1 1.4-2.3 1-2.2 .6-2.4 .2-2.2M34.2 47.6a17.4 17.4 0 0 0 6.4 14.3 46.7 46.7 0 0 0 25.3 10.4 62.6 62.6 0 0 0 37-5.9 24.1 24.1 0 0 0 12.1-12.8l.7-2.9 .1-3.1M34.2 46.9v.7M39.3 46.9l.7-1.9 .9-1.8 2.4-3.2 3.7-3.3 4.3-2.5 5.1-2.2 5.8-1.6 6-1 6.5-.3 6.2 .2 6.3 1 5.6 1.5 5.5 2.2 4.4 2.6 3.7 3.1 1.4 1.7 1.3 1.9 .8 1.6 .7 2M115.7 46.9l.1 .7M55.3 66.8l4.4 1.3 4.7 1 4.6 .6 5.5 .3 5.5-.2 4.9-.5 5.2-1.1 4.5-1.4M295.5 89h-5a4 4 0 0 0-4 4v25.9M295.5 89l-3 11h12l-3-11M295.5 89v11M301.5 89h5a4 4 0 0 1 4 4v25.9"/>
<path d="M301.5 89v11M286.5 105h24M304.5 216.1h-1.7a1.4 1.4 0 0 0-1.4 1.4v92.4a1.4 1.4 0 0 0 1.4 1.4h1.7M304.5 216.1l-1 3.8h4.2l-1.1-3.8M304.5 216.1v3.8M306.6 216.1h1.8a1.4 1.4 0 0 1 1.4 1.4v92.4a1.4 1.4 0 0 1-1.4 1.4h-1.8M306.6 216.1v3.8M301.4 221.7h8.4M244.7 263.7h14.8M244.7 263.7l7.4-2v4zM301.4 305.7h8.4M304.5 311.3l-1-3.9h4.2l-1.1 3.9"/>
<path d="M304.5 307.4v3.9M306.6 307.4v3.9M399 355h185M434 355v12M484 355v60M399 367h185M399 385h185"/>
<circle cx="131.5" cy="263.7" r="47.6"/>
<circle cx="131.5" cy="263.7" r="42"/>
</g>
<path d="M10 5h574v410h-574z" fill="none" stroke="#000" stroke-width="1.2" stroke-linecap="butt"/>
<g fill="none" stroke="#000" stroke-width=".9" stroke-linecap="butt">
<path d="M6 15h4M34 1v4M84 1v4M134 1v4M184 1v4M234 1v4M284 1v4M334 1v4M384 1v4M434 1v4M484 1v4M534 1v4"/>
<path d="M584 15h4M6 65h4M584 65h4M6 115h4M584 115h4M6 165h4M584 165h4M6 215h4M584 215h4M6 265h4M584 265h4M6 315h4"/>
<path d="M584 315h4M6 365h4M584 365h4M34 415v4M84 415v4M134 415v4M184 415v4M234 415v4M284 415v4M334 415v4M384 415v4M434 415v4"/>
<path d="M484 415v4M534 415v4"/>
</g>
<path d="M584 343h-185v72" fill="none" stroke="#000" stroke-width=".7" stroke-linecap="butt"/>
<text font-size="11.2" x="296.5" y="43.1">B</text>
<text font-size="11.1" x="302.1" y="182.7">A</text>
<g font-size="7">
<text x="325.2" y="205.3">B</text>
<text x="253.8" y="257.4">A</text>
</g>
<text font-size="6.3" x="496" y="413">P14782885</text>
<g font-size="4.9">
<text x="423" y="350.4">Refer to the Part Version Report for the correct document issue</text>
<text x="550.3" y="412.2">--1</text>
<text x="568" y="411.7">1/1</text>
</g>
<g font-size="4.2">
<text x="295.8" y="56.5">12</text>
<text x="297.3" y="64.3">6</text>
<text x="306.7" y="71">3</text>
<text x="321.1" y="78.2" transform="rotate(-44 321.1 78.2)">2x R 2</text>
<text x="338.5" y="126" transform="rotate(-90 338.5 126)">125</text>
<text x="348.6" y="124.2" transform="rotate(-90 348.6 124.2)">136</text>
<text x="328.2" y="126.2" transform="rotate(-90 328.2 126.2)">120</text>
<text x="406.1" y="308.8">NOTE</text>
<text x="406.1" y="318.1">1. Shall confrom to VEX M7020</text>
<text x="406.1" y="322.8">2. General tolerances ISO 2768-cL</text>
</g>
<g font-size="3.9">
<text x="56.8" y="4.2">11</text>
<text x="106.8" y="4.2">10</text>
<text x="157.9" y="4.2">9</text>
<text x="207.9" y="4.2">8</text>
<text x="257.9" y="4.2">7</text>
<text x="307.9" y="4.2">6</text>
<text x="357.9" y="4.2">5</text>
<text x="407.9" y="4.2">4</text>
<text x="457.9" y="4.2">3</text>
<text x="507.9" y="4.2">2</text>
<text x="557.9" y="4.2">1</text>
<text x="6.7" y="41.4">H</text>
<text x="584.5" y="41.4">H</text>
<text x="6.5" y="91.4">G</text>
<text x="584.5" y="91.4">G</text>
<text x="7.1" y="141.4">F</text>
<text x="584.5" y="141.4">F</text>
<text x="6.9" y="191.4">E</text>
<text x="584.5" y="191.4">E</text>
<text x="6.7" y="241.4">D</text>
<text x="584.5" y="241.4">D</text>
<text x="6.7" y="291.4">C</text>
<text x="584.5" y="291.4">C</text>
<text x="6.9" y="341.4">B</text>
<text x="584.5" y="341.4">B</text>
<text x="6.9" y="391.4">A</text>
<text x="584.5" y="391.4">A</text>
<text x="56.8" y="418.5">11</text>
<text x="106.8" y="418.5">10</text>
<text x="157.9" y="418.5">9</text>
<text x="207.9" y="418.5">8</text>
<text x="257.9" y="418.5">7</text>
<text x="307.9" y="418.5">6</text>
<text x="357.9" y="418.5">5</text>
<text x="407.9" y="418.5">4</text>
<text x="457.9" y="418.5">3</text>
<text x="507.9" y="418.5">2</text>
<text x="557.9" y="418.5">1</text>
</g>
<text font-size="3.6" x="562.7" y="418.7">Format: A2</text>
<g font-size="3.5">
<text x="400" y="8.7">DCN #</text>
<text x="427" y="8.7">Date</text>
<text x="449" y="8.7">(Location/Sheet) Change Description; A=Added W=Was D=Deleted</text>
<text x="449" y="13.7">(F5)</text>
<text x="449" y="17.6">(F6) 3 WAS 2</text>
<text x="458.2" y="13.7">136 WAS</text>
<text x="475.8" y="13.7">131</text>
<text x="400" y="365.2">STD 101-0005</text>
<text x="435.3" y="365.2">ISO 128-30:2001</text>
<text x="486.5" y="376.7">GROMMET</text>
<text x="486.5" y="392.7">DRAWING</text>
</g>
<g font-size="2.5">
<text x="400.3" y="371.3">The copying distribution and utilization of this document as well as the</text>
<text x="400.3" y="374.1">communication of its contents to others without expressed authorization</text>
<text x="400.3" y="376.9">is prohibited. Offenders will be held liable for payment of damages. All</text>
<text x="400.3" y="379.7">rights reserved in the event of the grant of patent, utility model or</text>
<text x="400.3" y="382.5">ornamental design registration.</text>
</g>
<g font-size="2.3">
<text x="400.3" y="358.6">Symbols, designations and</text>
<text x="435.3" y="358.6">View placement</text>
<text x="485.2" y="357.5">Document release status</text>
<text x="400.3" y="361.2">general drawing methods</text>
<text x="435.3" y="361.2">Reference arrow method:</text>
<text x="485.2" y="369.5">Document title</text>
<text x="485.2" y="387.5">Document type</text>
<text x="485.2" y="396.5">Owner domain:Document prefix</text>
<text x="485.2" y="405.5">Document No</text>
<text x="543.2" y="405.5">Issue</text>
<text x="563.2" y="405.5">Sheet No</text>
</g>
</svg>
